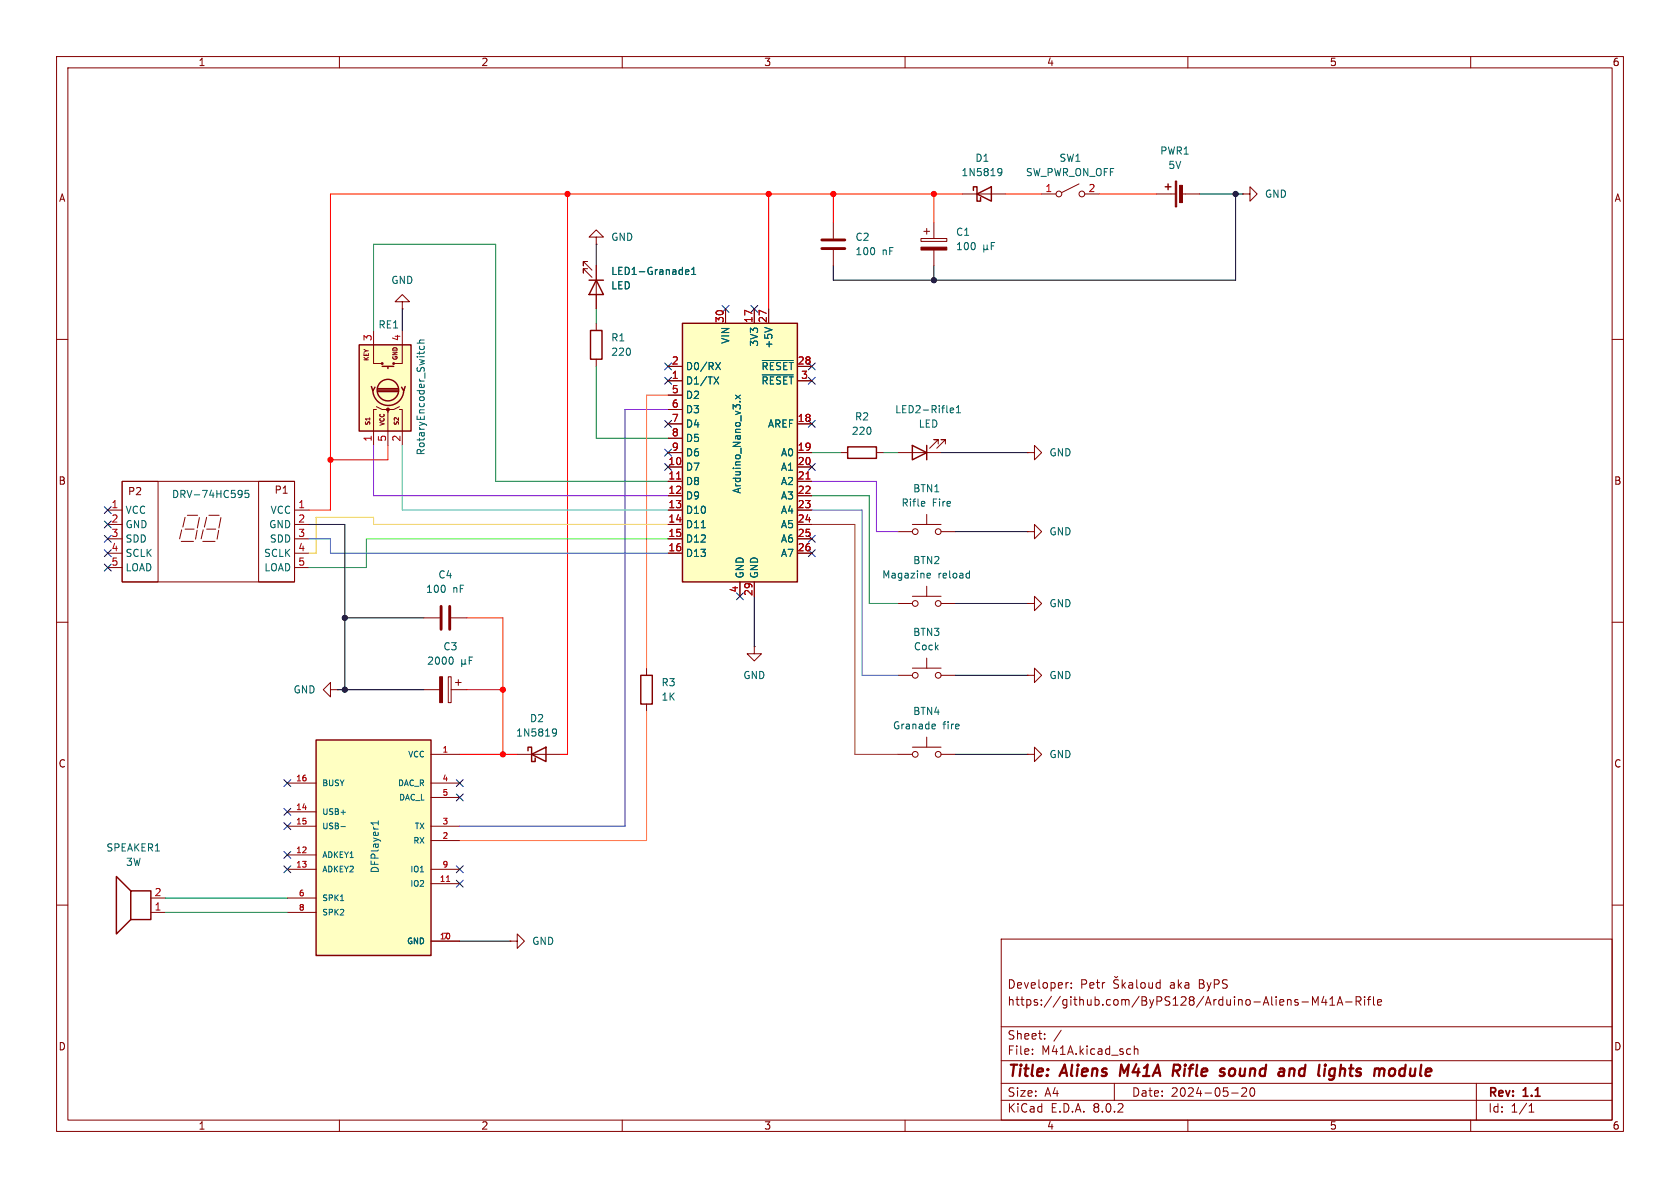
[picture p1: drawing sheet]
<svg xmlns="http://www.w3.org/2000/svg" width="297mm" height="210mm" viewBox="0 0 297 210" stroke-linecap="round" stroke-linejoin="round" font-family="sans-serif">
<g fill="none" stroke="#840000" stroke-width=".18">
<path d="M10 10h277v190h-277zM12 12h273v186h-273zM60 10v2M110 10v2M160 10v2M210 10v2M260 10v2M147.3 39.4v2.8M165.1 39.4v2.8M170.2 34.3h7.6M184.1 34.3h2.6M190.8 32.5l-3.1 1.5"/>
<path d="M191.8 34.3h2.5M204.5 34.3h3.3M208.8 34.3h3.3M219.7 34.3h1.3v-1.3l1.2 1.3-1.2 1.3v-1.3M219.7 34.3h.1M10 60h2M105.4 41.9h1.3l-1.3-1.3-1.3 1.3h1.3v1.3M105.4 43.2h.1M105.4 57.2v1.2M147.3 44.2v2.8M162.8 42.2h4.6v.5h-4.6zM163.3 40.9h1"/>
<path d="M163.8 40.4v1M165.1 44.2v2.8M285 60h2M105.4 63.5v1.3M165.9 78.5v-.8h-.8h.8l-1.6 1.5M167.1 78.5v-.8h-.7h.7l-1.5 1.5M19 90.2h2.6M19 92.7h2.6M19 95.3h2.6M19 97.8h2.6M21.6 85.1h30.5v17.8h-30.5zM21.6 85.1h6.3v17.8h-6.3z"/>
<path d="M32 95.7h2.2M32.1 93.7l-.4 1.6M32.7 91.5l-.4 1.7M32.7 93.5h1.6M33.1 91.1h1.8M34.8 93.7l-.2 1.6M35.2 91.5l-.3 1.8M35.8 95.7h2.2M35.9 93.7l-.3 1.6M36.5 93.5h1.6M36.5 91.5l-.4 1.7M36.9 91.1h1.8"/>
<path d="M38.7 93.7l-.3 1.6M39.1 91.5l-.4 1.8M45.7 85.1h6.4v17.8h-6.4zM52.1 90.2h2.5M52.1 92.7h2.5M52.1 95.3h2.5M52.1 97.8h2.5M158.7 94h2.6M158.7 80h7.7M161.3 92.7h5.1M163.8 90.9v1.8M166.4 94h2.5"/>
<path d="M10 110h2M19 100.3h2.6M52.1 100.3h2.5M74.9 109.2h2.8M79.2 119.6h.6v4.6h-.6zM79.8 109.2h2.7M114.3 118.1v1.3M158.7 106.7h2.6M161.3 105.4h5.1M163.8 103.6v1.8M166.4 106.7h2.5M181.6 119.4h1.3v-1.3l1.2 1.3-1.2 1.3v-1.3"/>
<path d="M181.6 119.4h.1M285 110h2M58.4 121.9v-1.2l-1.3 1.2 1.3 1.3v-1.3h1.3M59.7 121.9h.1M74.9 121.9h2.8M79.8 121.9h2.7M80.5 120.7h1M81 120.1v1.1M114.3 124.5v1.2M10 160h2M26.7 158.8h2.5M285 160h2"/>
<path d="M26.7 161.3h2.5M177 166h108v32h-108zM188.9 173.7l-.3 .1M189.4 174.6v.1M189.4 173.8v.1M197 172.6l.3 .2 .3-.2M197.7 173.3l-.5-.1-.2 .1v.5l.6 .3 .1 .3-.2 .3-.6-.1M198.4 173.2v1.5M198.5 174.1l.5 .6M199 173.7l-.6 .6M199.6 173.8h.6v.9M200.2 174.1h-.5a.29 .29 0 0 0-.2 .3 .29 .29 0 0 0 .2 .3l.5-.1"/>
<path d="M201 173.2v1.3l.2 .2M201.7 173.8l.3-.1 .4 .1 .1 .6-.2 .2-.3 .1-.3-.1zM203.1 173.7l.1 .9 .3 .1 .2-.1M203.7 173.7v1M205.1 173.8l-.4-.1-.3 .3v.4l.1 .2h.6M205.1 173.2v1.5M230.2 177.1h1.1M232 177.7v-1.5l.5 1.1 .5-1.1v1.5M234 176.1l-.3 1.1h.9M234.4 176.7v1M235.1 177.7h.9M235.1 176.6l.4-.4v1.5"/>
<path d="M236.4 177.7l.5-1.5 .5 1.5M236.5 177.3h.7M237.9 177.1h1.1M239.7 177l.8-.1 .1-.2-.1-.4-.2-.1h-.6v1.5M240.1 177l.5 .7M241.2 176.2v.1M241.2 176.7v1M241.7 176.7h.6M242.3 176.2l-.3 .2v1.3M242.8 176.2v1.3l.2 .2M243.5 177.2l.7-.1v-.3l-.5-.1-.2 .2 .1 .7h.6M60 198v2"/>
<path d="M110 198v2M160 198v2M177 194.5h108M177 191.5h108M177 187.5h108M177 181.5h108M182.5 186.3v.1M182.5 185.5v.1M184.7 183.6v.1M184.7 182.8v.1M187.6 182.1l-1.3 2M197 191.5v3"/>
<path d="M200.5 184.9v1.5M200.5 185.5l.2-.1 .4 .1 .1 .9M210 198v2M217.7 193.2h1.2M219.5 192.4l.6-.1 .2 .1 .1 .3-.9 1.1h.9M221.2 192.4l.1-.1a.81 .81 0 0 1 .6 .6 .81 .81 0 0 1-.3 .8l-.1 .1a.81 .81 0 0 1-.6-.6 .81 .81 0 0 1 .3-.8zM260 198v2M261 191.5v6.5M270.3 196.6h.9M270.3 195.5l.4-.4v1.5"/>
<circle cx="187.2" cy="34.3" r=".51"/>
<circle cx="191.3" cy="34.3" r=".51"/>
<circle cx="161.8" cy="94" r=".51"/>
<circle cx="165.9" cy="94" r=".51"/>
<circle cx="161.8" cy="106.7" r=".51"/>
<circle cx="165.9" cy="106.7" r=".51"/>
</g>
<g fill="none" stroke="#840000" stroke-width=".4">
<path d="M198.2 188.2l-.2 2M207.9 189.3l.5 .9M208.3 188.2h-.7l-.3 2M208.4 189.2l-1 .1M216 189.5l.4 .1 .1 .3-.3 .3h-.4M216 188.9l.5 .1M217.4 189.1l-.1 .7 .1 .3M228 188.9l-.1 1.3M228.6 188.9l-.6 .2M235.5 188.9l.5 .1M235.9 190.1l-.6 .1M236 188.9l-.2 1.6-.4 .4"/>
<path d="M245.7 189.1a.52 .52 0 0 1 .6-.2 .52 .52 0 0 1 .4 .4l-.1 .5a.55 .55 0 0 1-.5 .4 .55 .55 0 0 1-.6-.4z"/>
</g>
<g fill="none" stroke="#006464" stroke-width=".18">
<path d="M176.5 29.9l.4-.1 .2 .1a.84 .84 0 0 1-.3 1.2h-.3M177.1 30.3l-.2 .3-.4-.1M173.9 43.3v1.3M173.9 44l.2 .1h.2l.2-.1M174.5 44l.2 .1M174.5 43.3v.7M175.3 43.5h.4M175.9 42.9h-.6v1.2M168 72.5l.6-.1-.1-.2-.3-.1-.2 .2v.6h.5M169.1 73h.7M169.1 72.1l.3-.4v1.3M42.6 86.7l.2 .1a1.07 1.07 0 0 1-.2 1"/>
<path d="M42.8 87.2l-.2 .3M44 86.7h-.6l-.1 .6 .2-.1h.4l.1 .2v.4l-.2 .2-.5-.2M163.3 88.6l.2 .3-.6 .2M163.4 89.4l-.1 .1M79.8 116.1a.79 .79 0 0 1 0 1.3M81.6 116.6v1.2M81.6 117.2l.2 .2h.2l.2-.2M82.2 117.2l.2 .2M82.2 116.6v.6M83 116.8h.4M83.6 116.1h-.6v1.3M164.1 101.3l.3 .1 .1 .2-.6 .2"/>
<path d="M164.4 102.1l-.3 .1M171 101.3l.4 .1M171.4 102.1l-.4 .1M171.4 100.9v1.3"/>
</g>
<g fill="#840000" stroke="#840000" stroke-width=".18">
<path d="M162.8 43.7h4.6v.5h-4.6z"/>
<path d="M207.8 32h.2v4.6h-.2z"/>
<path d="M208.5 32.8h.5v3h-.5z"/>
<path d="M77.7 119.6h.5v4.6h-.5z"/>
</g>
<path d="M145.3 43.9h4.1M145.3 42.4h4.1M78 107.2v4.1M79.5 107.2v4.1" fill="none" stroke="#840000" stroke-width=".51"/>
<path d="M172.1 33.7v-.7h.6v2.6h.7v-.7M172.7 34.3l2.6-1.3v2.6zM206 33h1M206.5 32.5v1M104.4 58.4h2v5.1h-2zM161.3 78.7l2.5 1.3-2.5 1.3zM163.8 78.7v2.6M113.3 119.4h2v5.1h-2zM23.1 157.5h3.6v5.1h-3.6zM23.1 157.5l-2.5-2.6v10.2l2.5-2.5" fill="none" stroke="#840000" stroke-width=".25"/>
<path d="M63.5 61h9.2v15.2h-9.2z" fill="#ffffc2"/>
<g fill="none" stroke="#840000" stroke-width=".25">
<path d="M63.5 61h9.2v15.2h-9.2zM65.7 68.3l.2 .8 .4-.6M65.9 69a2.73 2.73 0 0 0 2.7 2.7 2.73 2.73 0 0 0 2.8-2.7M66.8 69.2h3.6M66.8 69h3.6M66.8 68.7h3.6M67.6 64.8h2M68.6 64.8v.4M71.6 68.3l-.2 .8-.4-.6"/>
<circle cx="67.6" cy="64.3" r=".13"/>
<circle cx="68.6" cy="69" r="1.9"/>
<circle cx="69.6" cy="64.3" r=".13"/>
</g>
<circle cx="68.6" cy="72.4" r=".25" fill="#840000" stroke="#840000" stroke-width=".18"/>
<path d="M66 58.4v5.9h1.6M71.1 58.4v5.9h-1.5M71.1 53.3h1.3l-1.3-1.2-1.3 1.2h1.3v1.3M71.1 54.6h.1M66.5 72.4h-.5v6.3M66.5 71.9l1.1 .5h1v.5M70.6 72.4h.5v6.3M70.6 71.9l-1 .5h-1v6.3M133.3 114.3v1.3h1.3l-1.3 1.2-1.2-1.2h1.2M133.3 114.3h.1" fill="none" stroke="#840000" stroke-width=".18"/>
<path d="M73.7 60.6h1.3M74.2 61.2v.4l.2 .2 .5-.1v-.5M75 60.1l-.8 .1v.3l.1 .1" fill="none" stroke="#006464" stroke-width=".18"/>
<path d="M120.6 57.2h20.4v45.7h-20.4z" fill="#ffffc2"/>
<path d="M104.1 49.5h2.6M105.4 49.5l1.3 2.6h-2.6zM120.6 57.2h20.4v45.7h-20.4z" fill="none" stroke="#840000" stroke-width=".25"/>
<g fill="none" stroke="#840000" stroke-width=".18">
<path d="M103.9 46.2h-.8v.8v-.8l1.5 1.6M103.9 47.5h-.8v.8v-.8l1.5 1.5M105.4 47v7.6M128.3 54.6v2.6M133.3 54.6v2.6M135.9 54.6v2.6M118.1 67.3h2.5M118.1 74.9h2.5M118.1 64.8h2.5M118.1 69.9h2.5M118.1 72.4h2.5M118.1 77.5h2.5"/>
<path d="M141 67.3h2.5M141 74.9h2.5M141 64.8h2.5M118.1 82.6h2.5M118.1 85.1h2.5M118.1 87.6h2.5M118.1 90.2h2.5M118.1 92.7h2.5M118.1 95.3h2.5M118.1 97.8h2.5M118.1 80h2.5M141 82.6h2.5"/>
<path d="M141 85.1h2.5M141 87.6h2.5M141 90.2h2.5M141 92.7h2.5M141 95.3h2.5M141 97.8h2.5M141 80h2.5M130.8 102.9v2.5M133.3 102.9v2.5"/>
</g>
<g fill="none" stroke="#006464" stroke-width=".18">
<path d="M121.2 48.1l.6-.1-.1-.3h-.3l-.2 .2v.6h.5M122.3 48.5h.7M122.3 47.6l.3-.3v1.2M135.2 57.9l1.3 .4M126.2 66.6l.9 1.3M126.5 64.1l.9 1.2M127.1 66.6l-.9 1.3M127.4 64.1l-.9 1.2M130 69.8l.9 .7M130.8 71h.1M130.9 69.8l-.9 .7M134.7 63.7h5.5"/>
<path d="M134.7 66.3h5.5M124 93.3h.7"/>
</g>
<path d="M119.6 84.7h.7M142.5 84.7h.7" fill="none" stroke="#a90000" stroke-width=".18"/>
<path d="M55.9 130.8h20.3v38.1h-20.3z" fill="#ffffc2"/>
<path d="M149.9 79h5v2h-5zM55.9 130.8h20.3v38.1h-20.3zM93.3 132.7v-.6h.7v2.5h.6v-.6M94 133.4l2.5-1.3v2.5z" fill="none" stroke="#840000" stroke-width=".25"/>
<g fill="none" stroke="#840000" stroke-width=".18">
<path d="M105.4 47v2.5M105.4 52.1v2.5M128.3 54.6v2.6M133.3 54.6v2.6M135.9 54.6v2.6M118.1 67.3h2.5M118.1 74.9h2.5M118.1 64.8h2.5M118.1 69.9h2.5M118.1 72.4h2.5M118.1 77.5h2.5M141 67.3h2.5"/>
<path d="M141 74.9h2.5M141 64.8h2.5M118.1 80h2.5M118.1 82.6h2.5M118.1 85.1h2.5M118.1 87.6h2.5M118.1 90.2h2.5M118.1 92.7h2.5M118.1 95.3h2.5M118.1 97.8h2.5M141 80h2.5M141 82.6h2.5"/>
<path d="M141 85.1h2.5M141 87.6h2.5M141 90.2h2.5M141 92.7h2.5M141 95.3h2.5M141 97.8h2.5M148.6 80h1.3M154.9 80h1.3M181.6 94h1.3v-1.3l1.2 1.3-1.2 1.3v-1.3M181.6 94h.1M181.6 80h1.3v-1.3l1.2 1.3-1.2 1.3v-1.3M181.6 80h.1"/>
<path d="M130.8 102.9v2.5M133.3 102.9v2.5M158.7 119.4h2.6M161.3 118.1h5.1M163.8 116.3v1.8M166.4 119.4h2.5M181.6 106.7h1.3v-1.3l1.2 1.3-1.2 1.3v-1.3M181.6 106.7h.1M50.8 138.4h5.1M76.2 133.4h5.1M76.2 138.4h5.1M91.4 133.4h7.7"/>
<path d="M158.7 133.4h2.6M161.3 132.1h5.1M163.8 130.3v1.8M166.4 133.4h2.5M181.6 133.4h1.3v-1.3l1.2 1.3-1.2 1.2v-1.2M181.6 133.4h.1M50.8 151.1h5.1M50.8 153.7h5.1M50.8 143.5h5.1M50.8 146.1h5.1M50.8 158.8h5.1M76.2 156.2h5.1"/>
<path d="M76.2 153.7h5.1M76.2 146.1h5.1M76.2 148.6h5.1M76.2 141h5.1M50.8 161.3h5.1M76.2 166.4h5.1M90.2 166.4h1.2v-1.3l1.3 1.3-1.3 1.2v-1.2M90.2 166.4h.1"/>
<circle cx="161.8" cy="119.4" r=".51"/>
<circle cx="165.9" cy="119.4" r=".51"/>
<circle cx="161.8" cy="133.4" r=".51"/>
<circle cx="165.9" cy="133.4" r=".51"/>
</g>
<path d="M119.6 84.7h.7M142.5 84.7h.7M78.9 155.8h.6" fill="none" stroke="#a90000" stroke-width=".18"/>
<g fill="none" stroke="#006464" stroke-width=".18">
<path d="M121.2 48.1l.6-.1-.1-.3h-.3l-.2 .2v.6h.5M122.3 48.5h.7M122.3 47.6l.3-.3v1.2M135.2 57.9l1.3 .4M126.2 66.6l.9 1.3M126.5 64.1l.9 1.2M127.1 66.6l-.9 1.3M127.4 64.1l-.9 1.2M130 69.8l.9 .7M130.8 71h.1M130.9 69.8l-.9 .7M134.7 63.7h5.5"/>
<path d="M134.7 66.3h5.5M124 93.3h.7M97.8 128.9l.3-.1 .2 .2a.84 .84 0 0 1-.3 1.1h-.2M98.4 129.4l-.3 .2h-.3M165.2 128l.2 .3-.6 .1M165.3 128.8h-.1M60.2 159.2h.6M60.3 146.1h.8M66.9 145.1v.7M66.9 145.5h-1.3l.4 .3"/>
</g>
<g fill="none" stroke="#000" stroke-width=".18">
<path d="M212.1 34.3h7.6M218.4 34.3v15.2h-71.1v-2.5M71.1 54.6v3.8M105.4 43.2v3.8M165.1 47v2.5M54.6 92.7h6.4v29.2M166.4 80h15.2M168.9 94h12.7M61 109.2h13.9M133.3 105.4v8.9M168.9 106.7h12.7M168.9 119.4h12.7"/>
<path d="M59.7 121.9h15.2M168.9 133.4h12.7M81.3 166.4h8.9"/>
</g>
<path d="M100.3 34.3v99.1h-1.2M135.9 34.3v20.3M147.3 34.3v5.1M165.1 34.3v5.1M170.2 34.3h-111.8v55.9h-3.8M177.8 34.3h6.3M194.3 34.3h10.2M68.6 78.7v2.6h-10.2M82.5 109.2h6.4v24.2M81.3 133.4h10.1M82.5 121.9h6.4" fill="none" stroke="#f00" stroke-width=".18"/>
<path d="M118.1 72.4h-7.6v73.7h-29.2" fill="none" stroke="#000fff" stroke-width=".18"/>
<path d="M118.1 69.9h-3.8v48.2M114.3 125.7v22.9h-33" fill="none" stroke="#ff7a00" stroke-width=".18"/>
<path d="M66 58.4v-15.2h21.6v41.9h30.5M105.4 54.6v2.6M105.4 64.8v12.7h12.7M143.5 87.6h10.2v19.1h5M143.5 80h5.1M156.2 80h2.5M29.2 158.8h21.6M29.2 161.3h21.6" fill="none" stroke="#009600" stroke-width=".18"/>
<path d="M118.1 92.7h-52.1v-1.3h-10.1v6.4h-1.3" fill="none" stroke="#fcd12a" stroke-width=".18"/>
<path d="M54.6 95.3h3.8v2.5h59.7" fill="none" stroke="#0085ff" stroke-width=".18"/>
<path d="M118.1 95.3h-53.3v5h-10.2" fill="none" stroke="#19ff00" stroke-width=".18"/>
<path d="M66 78.7v8.9h52.1" fill="none" stroke="#8427ff" stroke-width=".18"/>
<path d="M71.1 78.7v11.5h47" fill="none" stroke="#00f9ff" stroke-width=".18"/>
<path d="M143.5 90.2h8.9v29.2h6.3" fill="none" stroke="#2258ff" stroke-width=".18"/>
<path d="M143.5 92.7h7.6v40.7h7.6" fill="none" stroke="#9e4216" stroke-width=".18"/>
<path d="M143.5 85.1h11.4v8.9h3.8" fill="none" stroke="#ca28ff" stroke-width=".18"/>
<g fill="none" stroke="#000084" stroke-width=".18">
<path d="M127.7 54l1.2 1.2M128.9 54l-1.2 1.2M132.7 54l1.3 1.2M134 54l-1.3 1.2M117.5 79.4l1.2 1.2M117.5 66.7l1.2 1.2M117.5 64.2l1.2 1.2M117.5 74.3l1.2 1.2M118.7 79.4l-1.2 1.2M118.7 66.7l-1.2 1.2M118.7 64.2l-1.2 1.2M118.7 74.3l-1.2 1.2"/>
<path d="M142.9 64.2l1.2 1.2M142.9 66.7l1.2 1.2M142.9 74.3l1.2 1.2M144.1 64.2l-1.2 1.2M144.1 66.7l-1.2 1.2M144.1 74.3l-1.2 1.2M18.4 92.1l1.3 1.2M18.4 99.7l1.3 1.2M18.4 97.2l1.3 1.2M18.4 89.6l1.3 1.2M18.4 94.6l1.3 1.3M19.7 92.1l-1.3 1.2"/>
<path d="M19.7 99.7l-1.3 1.2M19.7 97.2l-1.3 1.2M19.7 89.6l-1.3 1.2M19.7 94.6l-1.3 1.3M117.5 81.9l1.2 1.3M118.7 81.9l-1.2 1.3M142.9 81.9l1.2 1.3M142.9 97.2l1.2 1.2M142.9 94.6l1.2 1.3M144.1 81.9l-1.2 1.3M144.1 97.2l-1.2 1.2M144.1 94.6l-1.2 1.3"/>
<path d="M130.2 104.8l1.2 1.2M131.4 104.8l-1.2 1.2M50.2 137.8l1.2 1.2M51.4 137.8l-1.2 1.2M80.7 137.8l1.2 1.2M81.9 137.8l-1.2 1.2M50.2 145.4l1.2 1.3M50.2 142.9l1.2 1.2M50.2 150.5l1.2 1.2M50.2 153.1l1.2 1.2M51.4 145.4l-1.2 1.3M51.4 142.9l-1.2 1.2"/>
<path d="M51.4 150.5l-1.2 1.2M51.4 153.1l-1.2 1.2M80.7 140.4l1.2 1.2M80.7 153.1l1.2 1.2M80.7 155.6l1.2 1.2M81.9 140.4l-1.2 1.2M81.9 153.1l-1.2 1.2M81.9 155.6l-1.2 1.2"/>
</g>
<g fill="#000" stroke="#000" stroke-width=".18">
<circle cx="218.4" cy="34.3" r=".46"/>
<circle cx="165.1" cy="49.5" r=".46"/>
<circle cx="61" cy="109.2" r=".46"/>
<circle cx="61" cy="121.9" r=".46"/>
</g>
<g fill="#f00" stroke="#f00" stroke-width=".18">
<circle cx="147.3" cy="34.3" r=".46"/>
<circle cx="165.1" cy="34.3" r=".46"/>
<circle cx="88.9" cy="133.4" r=".46"/>
<circle cx="88.9" cy="121.9" r=".46"/>
<circle cx="58.4" cy="81.3" r=".46"/>
<circle cx="135.9" cy="34.3" r=".46"/>
<circle cx="100.3" cy="34.3" r=".46"/>
</g>
<g font-size="2.8" fill="#840000">
<text x="178" y="190.9">Title:</text>
<text x="187.7" y="190.9">Aliens</text>
<text x="198.8" y="190.9">M41A</text>
<text x="209" y="190.9">Rifle</text>
<text x="218.2" y="190.9">sound</text>
<text x="229.3" y="190.9">and</text>
<text x="237.1" y="190.9">lights</text>
<text x="247.8" y="190.9">module</text>
</g>
<g font-size="2.1" fill="#840000">
<text x="178" y="178">https://github.com/ByPS128/Arduino-Aliens-M41A-Rifle</text>
<text x="178" y="175">Developer:</text>
<text x="190.9" y="175">Petr</text>
<text x="207" y="175">aka</text>
<text x="212.2" y="175">ByPS</text>
<text x="178" y="184">Sheet:</text>
<text x="178" y="186.7">File:</text>
<text x="184.1" y="186.7">M41A.kicad_sch</text>
<text x="178" y="196.9">KiCad</text>
<text x="178" y="194.1">Size:</text>
<text x="184.7" y="194.1">A4</text>
<text x="185.7" y="196.9">E.D.A.</text>
<text x="193.3" y="196.9">8.0.2</text>
<text x="200" y="194.1">Date:</text>
<text x="207" y="194.1">2024-05-20</text>
<text x="263" y="194.3">Rev:</text>
<text x="263" y="196.9">Id:</text>
<text x="267.1" y="196.9">1/1</text>
<text x="269.4" y="194.3">1.1</text>
</g>
<g font-size="1.8" fill="#840000">
<text x="35" y="11.9">1</text>
<text x="85" y="11.9">2</text>
<text x="135" y="11.9">3</text>
<text x="185" y="11.9">4</text>
<text x="235" y="11.9">5</text>
<text x="285" y="11.9">6</text>
<text x="10.3" y="35.9">A</text>
<text x="285.3" y="35.9">A</text>
<text x="10.3" y="85.9">B</text>
<text x="22.5" y="87.7">P2</text>
<text x="48.4" y="87.5">P1</text>
<text x="285.3" y="85.9">B</text>
<text x="10.3" y="135.9">C</text>
<text x="285.3" y="135.9">C</text>
<text x="10.3" y="185.9">D</text>
<text x="285.3" y="185.9">D</text>
<text x="35" y="199.9">1</text>
<text x="85" y="199.9">2</text>
<text x="135" y="199.9">3</text>
<text x="185" y="199.9">4</text>
<text x="235" y="199.9">5</text>
<text x="285" y="199.9">6</text>
</g>
<g font-size="1.8" fill="#006464">
<text x="172.3" y="28.8">D1</text>
<text x="187.2" y="28.8">SW1</text>
<text x="205" y="27.5">PWR1</text>
<text x="169.9" y="31.3">1N5819</text>
<text x="181.3" y="31.3">SW_PWR_ON_OFF</text>
<text x="206.5" y="30.1">5V</text>
<text x="223.5" y="35.2">GND</text>
<text x="168.9" y="41.9">C1</text>
<text x="108" y="42.8">GND</text>
<text x="151.1" y="42.8">C2</text>
<text x="151.1" y="45.3">100</text>
<text x="155.9" y="45.3">nF</text>
<text x="168.9" y="44.4">100</text>
<text x="69.1" y="50.4">GND</text>
<text x="108" y="48.8">LED1-Granade1</text>
<text x="108" y="51.3">LED</text>
<text x="66.8" y="58.3">RE1</text>
<text x="108" y="60.6">R1</text>
<text x="108" y="63.1">220</text>
<text x="121.2" y="65.6">D0/RX</text>
<text x="129.1" y="60.9" transform="rotate(-90 129.1 60.9)">VIN</text>
<text x="134.2" y="61.4" transform="rotate(-90 134.2 61.4)">3V3</text>
<text x="134.5" y="65.6">~{RESET}</text>
<text x="136.8" y="61.7" transform="rotate(-90 136.8 61.7)">+5V</text>
<text x="121.2" y="68.2">D1/TX</text>
<text x="121.2" y="70.7">D2</text>
<text x="134.5" y="68.2">~{RESET}</text>
<text x="121.2" y="73.3">D3</text>
<text x="121.2" y="75.8">D4</text>
<text x="135.7" y="75.8">AREF</text>
<text x="150.5" y="77.1">220</text>
<text x="151.1" y="74.5">R2</text>
<text x="158.1" y="73.3">LED2-Rifle1</text>
<text x="162.3" y="75.8">LED</text>
<text x="75.3" y="80.6" transform="rotate(-90 75.3 80.6)">RotaryEncoder_Switch</text>
<text x="121.2" y="83.4">D7</text>
<text x="121.2" y="78.3">D5</text>
<text x="121.2" y="80.9">D6</text>
<text x="138" y="80.9">A0</text>
<text x="138" y="83.4">A1</text>
<text x="185.4" y="80.9">GND</text>
<text x="30.3" y="88.2">DRV-74HC595</text>
<text x="121.2" y="86">D8</text>
<text x="121.2" y="88.5">D9</text>
<text x="131.2" y="87.4" transform="rotate(-90 131.2 87.4)">Arduino_Nano_v3.x</text>
<text x="138" y="86">A2</text>
<text x="138" y="88.5">A3</text>
<text x="159.3" y="89.8">Rifle</text>
<text x="161.3" y="87.2">BTN1</text>
<text x="164.8" y="89.8">Fire</text>
<text x="22.1" y="91">VCC</text>
<text x="22.1" y="93.6">GND</text>
<text x="47.5" y="93.6">GND</text>
<text x="47.7" y="91">VCC</text>
<text x="121.2" y="91">D10</text>
<text x="121.2" y="93.6">D11</text>
<text x="138" y="91">A4</text>
<text x="138" y="93.6">A5</text>
<text x="185.4" y="94.8">GND</text>
<text x="22.1" y="96.1">SDD</text>
<text x="22.1" y="98.7">SCLK</text>
<text x="22.1" y="101.2">LOAD</text>
<text x="46.6" y="98.7">SCLK</text>
<text x="46.6" y="101.2">LOAD</text>
<text x="47.6" y="96.1">SDD</text>
<text x="121.2" y="96.1">D12</text>
<text x="121.2" y="98.7">D13</text>
<text x="138" y="96.1">A6</text>
<text x="138" y="98.7">A7</text>
<text x="161.3" y="99.9">BTN2</text>
<text x="75.2" y="105">100</text>
<text x="77.4" y="102.5">C4</text>
<text x="80" y="105">nF</text>
<text x="131.7" y="102.4" transform="rotate(-90 131.7 102.4)">GND</text>
<text x="134.2" y="102.4" transform="rotate(-90 134.2 102.4)">GND</text>
<text x="155.9" y="102.5">Magazine</text>
<text x="165.8" y="102.5">reload</text>
<text x="185.4" y="107.5">GND</text>
<text x="161.3" y="112.6">BTN3</text>
<text x="75.4" y="117.7">2000</text>
<text x="78.3" y="115.2">C3</text>
<text x="161.5" y="115.2">Cock</text>
<text x="51.8" y="122.8">GND</text>
<text x="116.8" y="121.5">R3</text>
<text x="116.8" y="124.1">1K</text>
<text x="131.3" y="120.2">GND</text>
<text x="185.4" y="120.2">GND</text>
<text x="91.1" y="130.4">1N5819</text>
<text x="93.6" y="127.9">D2</text>
<text x="157.8" y="129.1">Granade</text>
<text x="161.3" y="126.6">BTN4</text>
<text x="166.7" y="129.1">fire</text>
<text x="185.4" y="134.2">GND</text>
<text x="18.7" y="150.7">SPEAKER1</text>
<text x="22.2" y="153.3">3W</text>
<text x="67.2" y="154.5" transform="rotate(-90 67.2 154.5)">DFPlayer1</text>
<text x="94" y="167.2">GND</text>
</g>
<g font-size="1.8" fill="#a90000">
<text x="184.7" y="34">1</text>
<text x="192.3" y="34">2</text>
<text x="128" y="57.2" transform="rotate(-90 128 57.2)">30</text>
<text x="133.1" y="57.2" transform="rotate(-90 133.1 57.2)">17</text>
<text x="135.6" y="57.2" transform="rotate(-90 135.6 57.2)">27</text>
<text x="65.8" y="60.4" transform="rotate(-90 65.8 60.4)">3</text>
<text x="70.9" y="60.4" transform="rotate(-90 70.9 60.4)">4</text>
<text x="118.7" y="64.5">2</text>
<text x="140.9" y="64.5">28</text>
<text x="118.7" y="67.1">1</text>
<text x="118.7" y="69.6">5</text>
<text x="141.5" y="67.1">3</text>
<text x="118.7" y="72.1">6</text>
<text x="118.7" y="74.7">7</text>
<text x="118.7" y="77.2">8</text>
<text x="140.9" y="74.7">18</text>
<text x="65.8" y="78.2" transform="rotate(-90 65.8 78.2)">1</text>
<text x="68.3" y="78.2" transform="rotate(-90 68.3 78.2)">5</text>
<text x="70.9" y="78.2" transform="rotate(-90 70.9 78.2)">2</text>
<text x="118.1" y="82.3">10</text>
<text x="118.7" y="79.8">9</text>
<text x="140.9" y="79.8">19</text>
<text x="140.9" y="82.3">20</text>
<text x="19.6" y="89.9">1</text>
<text x="52.6" y="89.9">1</text>
<text x="118.1" y="84.8">11</text>
<text x="118.1" y="87.4">12</text>
<text x="118.1" y="89.9">13</text>
<text x="140.9" y="84.8">21</text>
<text x="140.9" y="87.4">22</text>
<text x="140.9" y="89.9">23</text>
<text x="19.6" y="92.5">2</text>
<text x="19.6" y="95">3</text>
<text x="52.6" y="92.5">2</text>
<text x="52.6" y="95">3</text>
<text x="118.1" y="92.5">14</text>
<text x="118.1" y="95">15</text>
<text x="140.9" y="92.5">24</text>
<text x="140.9" y="95">25</text>
<text x="19.6" y="97.5">4</text>
<text x="19.6" y="100.1">5</text>
<text x="52.6" y="97.5">4</text>
<text x="52.6" y="100.1">5</text>
<text x="118.1" y="97.5">16</text>
<text x="140.9" y="97.5">26</text>
<text x="130.6" y="104.8" transform="rotate(-90 130.6 104.8)">4</text>
<text x="133.1" y="105.5" transform="rotate(-90 133.1 105.5)">29</text>
<text x="27.2" y="161">1</text>
<text x="27.2" y="158.5">2</text>
</g>
<g font-size="1.4" fill="#006464">
<text x="72" y="134.1">VCC</text>
<text x="56.9" y="139.2">BUSY</text>
<text x="70.2" y="139.2">DAC_R</text>
<text x="70.4" y="141.7">DAC_L</text>
<text x="56.9" y="144.2">USB+</text>
<text x="56.9" y="146.8">USB-</text>
<text x="72.9" y="149.3">RX</text>
<text x="73.2" y="146.8">TX</text>
<text x="56.9" y="151.9">ADKEY1</text>
<text x="56.9" y="154.4">ADKEY2</text>
<text x="72.4" y="154.4">IO1</text>
<text x="56.9" y="159.5">SPK1</text>
<text x="72.4" y="156.9">IO2</text>
<text x="56.9" y="162">SPK2</text>
<text x="71.8" y="167.1">GND</text>
</g>
<g font-size="1.4" fill="#a90000">
<text x="78.1" y="133.1">1</text>
<text x="52.2" y="143.3">14</text>
<text x="52.2" y="138.2">16</text>
<text x="78.1" y="138.2">4</text>
<text x="78.1" y="140.7">5</text>
<text x="52.2" y="145.8">15</text>
<text x="78.1" y="148.3">2</text>
<text x="78.1" y="145.8">3</text>
<text x="52.2" y="150.9">12</text>
<text x="52.2" y="153.4">13</text>
<text x="77.6" y="156">11</text>
<text x="78.1" y="153.4">9</text>
<text x="52.7" y="158.5">6</text>
<text x="52.7" y="161">8</text>
<text x="77.6" y="166.1">10</text>
<text x="78.1" y="166.1">7</text>
</g>
<g font-size="1.1" fill="#840000">
<text x="65.4" y="63.9" transform="rotate(-90 65.4 63.9)">KEY</text>
<text x="70.5" y="63.8" transform="rotate(-90 70.5 63.8)">GND</text>
<text x="65.6" y="75.3" transform="rotate(-90 65.6 75.3)">S1</text>
<text x="68.2" y="75.4" transform="rotate(-90 68.2 75.4)">VCC</text>
<text x="70.7" y="75.3" transform="rotate(-90 70.7 75.3)">S2</text>
</g>
</svg>
